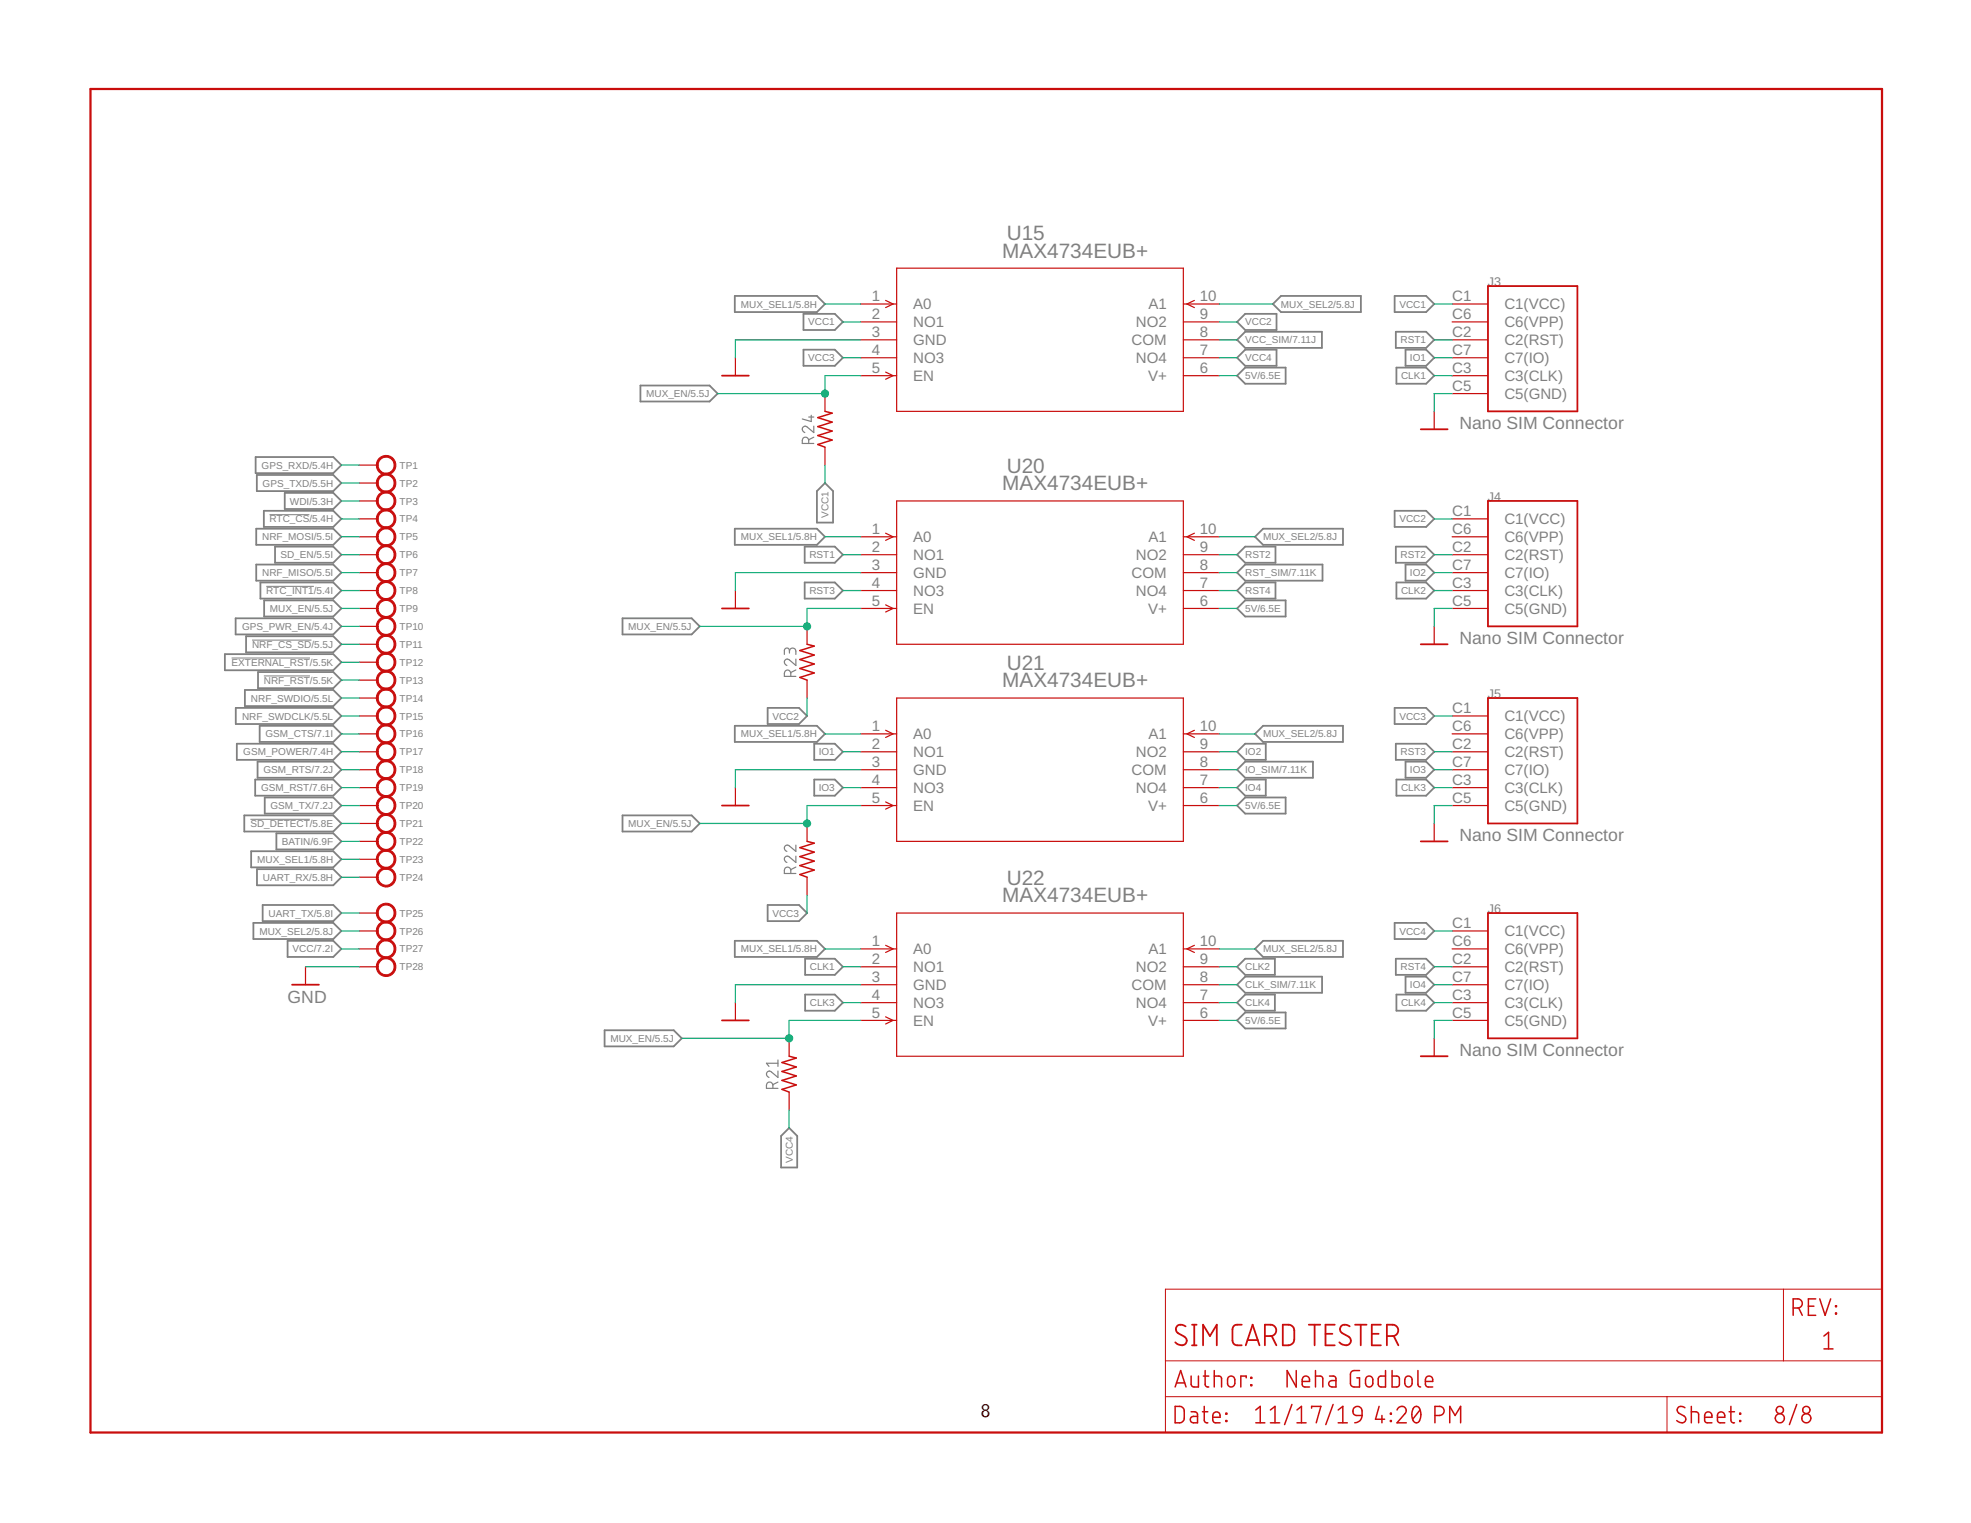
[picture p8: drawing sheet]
<svg xmlns="http://www.w3.org/2000/svg" width="279mm" height="216mm" viewBox="0 0 279 216" stroke-linecap="round" stroke-linejoin="round" font-family="sans-serif">
<g fill="none" stroke="#808080" stroke-width=".17">
<path d="M114.6 59.1h.8M115 58.9v.9l-1.3-.4M114.6 62.9v-.5a.46 .46 0 0 0-.4-.4 .46 .46 0 0 0-.5 .4v.5h1.7M115.4 60.4v.9l-1-.7a.44 .44 0 0 0-.7 .1 .44 .44 0 0 0 .4 .6M115.4 62l-.8 .3M111.9 92.3a.46 .46 0 0 1 .5-.4 .46 .46 0 0 1 .4 .4v.5M111.9 92.6v-.4a.36 .36 0 0 0-.4-.3 .36 .36 0 0 0-.3 .3v.6M112.1 95.9v-.5a.46 .46 0 0 0-.5-.4 .46 .46 0 0 0-.4 .4v.5h1.6M112.8 93.4v.9l-.9-.7a.45 .45 0 0 0-.7 .1 .45 .45 0 0 0 .3 .6M112.8 95l-.7 .3M112.8 119.8v.9l-.9-.8a.44 .44 0 0 0-.7 .2 .44 .44 0 0 0 .3 .6M112.1 123.8v-.4a.46 .46 0 0 0-.5-.5 .46 .46 0 0 0-.4 .5v.4h1.6"/>
<path d="M112.8 121.4v.9l-.9-.8a.44 .44 0 0 0-.7 .1 .44 .44 0 0 0 .3 .7M112.8 122.9l-.7 .4M109.6 154.3v-.5a.46 .46 0 0 0-.5-.4 .46 .46 0 0 0-.5 .4v.5h1.7M110.3 151.8v.9l-.9-.7a.44 .44 0 0 0-.7 .1 .44 .44 0 0 0 .3 .6M110.3 153.4l-.7 .4M110.3 150.3v.9M110.3 150.7h-1.7l.4 .5"/>
</g>
<g fill="none" stroke="#808080" stroke-width=".25">
<path d="M90.8 54.7h9.8l1.1 1.1-1.1 1.1h-9.8zM104.2 42h11.6l1.1 1.1-1.1 1.1h-11.6zM113.9 49.6h4.4l1.2 1.1-1.2 1.2h-4.4zM113.9 44.5h4.4l1.2 1.1-1.2 1.2h-4.4zM175.4 50.7l1.1-1.1h4.5v2.3h-4.5zM175.4 45.6l1.1-1.1h4.5v2.3h-4.5zM175.4 48.2l1.1-1.2h10.9v2.3h-10.9zM175.4 53.3l1.1-1.2h5.7v2.3h-5.7zM180.4 43.1l1.2-1.1h11.3v2.2h-11.3zM197.7 42h4.5l1.1 1.1-1.1 1.1h-4.5zM197.9 47h4.3l1.1 1.2-1.1 1.1h-4.3zM198 52.1h4.2l1.1 1.2-1.1 1.1h-4.2z"/>
<path d="M199.2 49.6h3l1.1 1.1-1.1 1.2h-3zM36.2 64.8h11l1.2 1.1-1.2 1.2h-11zM36.3 75h10.9l1.2 1.1-1.2 1.1h-10.9zM36.4 67.3h10.8l1.2 1.2-1.2 1.1h-10.8zM37.4 72.4h9.8l1.2 1.2-1.2 1.1h-9.8zM39 77.5h8.2l1.2 1.1-1.2 1.2h-8.2zM40.4 69.9h6.8l1.2 1.1-1.2 1.2h-6.8zM104.2 75h11.6l1.1 1.1-1.1 1.1h-11.6zM114.1 77.5h4.2l1.2 1.1-1.2 1.2h-4.2zM116.9 68.5l1.2 1.1v4.5h-2.3v-4.5zM175.4 78.6l1.1-1.1h4.3v2.3h-4.3zM177.9 76.1l1.1-1.1h11.4v2.2h-11.4z"/>
<path d="M197.7 72.4h4.5l1.1 1.2-1.1 1.1h-4.5zM197.9 77.5h4.3l1.1 1.1-1.1 1.2h-4.3zM31.9 92.7h15.3l1.2 1.2-1.2 1.1h-15.3zM33.4 87.7h13.8l1.2 1.1-1.2 1.1h-13.8zM34.7 97.8h12.5l1.2 1.2-1.2 1.1h-12.5zM34.9 90.2h12.3l1.2 1.1-1.2 1.2h-12.3zM36.3 80h10.9l1.2 1.2-1.2 1.1h-10.9zM36.6 95.3h10.6l1.2 1.1-1.2 1.2h-10.6zM36.9 82.6h10.3l1.2 1.1-1.2 1.2h-10.3zM37.4 85.1h9.8l1.2 1.2-1.2 1.1h-9.8zM88.2 87.7h9.8l1.2 1.1-1.2 1.1h-9.8zM114.1 82.6h4.2l1.2 1.1-1.2 1.2h-4.2z"/>
<path d="M175.4 83.7l1.1-1.1h4.3v2.3h-4.3zM175.4 81.2l1.1-1.2h11v2.3h-11zM175.4 86.3l1.1-1.2h5.7v2.3h-5.7zM198 82.6h4.2l1.1 1.1-1.1 1.2h-4.2zM199.2 80h3l1.1 1.2-1.1 1.1h-3zM33.4 100.4h13.8l1.2 1.1-1.2 1.1h-13.8zM33.6 105.4h13.6l1.2 1.2-1.2 1.1h-13.6zM34.6 115.6h12.6l1.2 1.1-1.2 1.2h-12.6zM36.2 110.5h11l1.2 1.2-1.2 1.1h-11zM36.5 108h10.7l1.2 1.1-1.2 1.2h-10.7zM36.8 102.9h10.4l1.2 1.1-1.2 1.2h-10.4zM37.5 113.1h9.7l1.2 1.1-1.2 1.1h-9.7z"/>
<path d="M39.2 118.1h8l1.2 1.2-1.2 1.1h-8zM88.2 115.6h9.8l1.2 1.1-1.2 1.2h-9.8zM104.2 102.9h11.6l1.1 1.1-1.1 1.2h-11.6zM108.8 100.4h4.5l1.1 1.1-1.1 1.1h-4.5zM115.4 105.4h2.9l1.2 1.2-1.2 1.1h-2.9zM115.4 110.5h2.9l1.2 1.2-1.2 1.1h-2.9zM175.4 111.7l1.1-1.2h2.9v2.3h-2.9zM175.4 106.6l1.1-1.2h2.9v2.3h-2.9zM175.4 109.1l1.1-1.1h9.6v2.3h-9.6zM175.4 114.2l1.1-1.1h5.7v2.2h-5.7zM177.9 104l1.1-1.1h11.4v2.3h-11.4zM197.7 100.4h4.5l1.1 1.1-1.1 1.1h-4.5z"/>
<path d="M197.9 105.4h4.3l1.1 1.2-1.1 1.1h-4.3zM198 110.5h4.2l1.1 1.2-1.1 1.1h-4.2zM199.2 108h3l1.1 1.1-1.1 1.2h-3zM35.6 120.7h11.6l1.2 1.1-1.2 1.2h-11.6zM35.9 130.8h11.3l1.2 1.2-1.2 1.1h-11.3zM36.4 123.2h10.8l1.2 1.2-1.2 1.1h-10.8zM37.2 128.3h10l1.2 1.1-1.2 1.2h-10zM40.8 133.4h6.4l1.2 1.1-1.2 1.2h-6.4zM104.2 133.4h11.6l1.1 1.1-1.1 1.2h-11.6zM108.8 128.3h4.5l1.1 1.1-1.1 1.2h-4.5zM114.1 135.9h4.2l1.2 1.2-1.2 1.1h-4.2zM175.4 137.1l1.1-1.2h4.2v2.3h-4.2z"/>
<path d="M175.4 139.6l1.1-1.1h10.9v2.2h-10.9zM177.9 134.5l1.1-1.1h11.4v2.3h-11.4zM197.7 130.8h4.5l1.1 1.2-1.1 1.1h-4.5zM197.9 135.9h4.3l1.1 1.2-1.1 1.1h-4.3zM199.2 138.5h3l1.1 1.1-1.1 1.1h-3zM85.7 146h9.8l1.1 1.2-1.1 1.1h-9.8zM111.9 159.9l1.1 1.1v4.5h-2.3v-4.5zM114.1 141h4.2l1.2 1.1-1.2 1.2h-4.2zM175.4 142.1l1.1-1.1h4.2v2.3h-4.2zM175.4 144.7l1.1-1.2h5.7v2.3h-5.7zM198 141h4.2l1.1 1.1-1.1 1.2h-4.2z"/>
</g>
<path d="M38.2 73h5.7M32.8 93.3h11.1M35.7 90.7h8.5M37.4 95.8h6.5M37.7 83.1h6.8M35.5 116.1h8.4" fill="none" stroke="#808080" stroke-width=".14"/>
<g fill="none" stroke="#c90d0c" stroke-width=".25">
<path d="M102.3 53.3h3.9M210.9 40.6h12.7v17.7h-12.7zM201.4 60.9h3.8M210.9 71h12.7v17.8h-12.7zM102.3 86.3h3.9M201.4 91.3h3.8M210.9 99h12.7v17.7h-12.7zM102.3 114.2h3.9M201.4 119.3h3.8M41.4 139.6h3.8M210.9 129.4h12.7v17.8h-12.7zM102.3 144.7h3.9"/>
<path d="M201.4 149.7h3.8M168.1 188a.76 .76 0 0 0-1-.2 .76 .76 0 0 0-.4 .9l.3 .3 .9 .5a.66 .66 0 0 1 .2 .9 .66 .66 0 0 1-.8 .3l-.7-.4M169 190.7h.6M169 187.8h.6M169.3 187.8v2.9M170.5 190.7v-2.9l1 1.6 1-1.6v2.9M176 187.8h-.6a.62 .62 0 0 0-.7 .6v1.7a.67 .67 0 0 0 .7 .6h.6M176.6 190.7l1-2.9 .9 2.9M176.8 190h1.5M179.3 189.4h.8a.8 .8 0 0 0 .8-.8 .8 .8 0 0 0-.8-.8h-.8v2.9M180.3 189.4l.6 1.3M181.8 187.8a1.43 1.43 0 0 1 1.4 .2l.3 .6v1.3a.87 .87 0 0 1-.9 .8h-.8z"/>
<path d="M185.5 187.8h1.7M186.4 187.8v2.9M187.9 189.1h1M189.2 187.8h-1.3v2.9h1.3M191.3 188a.76 .76 0 0 0-.9-.2 .76 .76 0 0 0-.4 .9l.3 .3 .9 .5a.66 .66 0 0 1 .2 .9 .66 .66 0 0 1-.8 .3l-.3-.1-.4-.3M192.1 187.8h1.6M192.9 187.8v2.9M194.5 189.1h.9M195.7 187.8h-1.2v2.9h1.2M196.6 189.4h.8a.8 .8 0 0 0 .8-.8 .8 .8 0 0 0-.8-.8h-.8v2.9M197.6 189.4l.6 1.3"/>
</g>
<g fill="none" stroke="#c90d0c" stroke-width=".17">
<path d="M127.1 38h40.6v20.3h-40.6zM104.2 50.7v2.6M116.9 55.8v2.5M122 45.6h5.1M122 50.7h5.1M122 53.3h5.1M122 48.2h5.1M122 43.1h5.1M125.5 42.6l1.1 .5-1.1 .5M125.5 52.7l1.1 .6-1.1 .5M167.7 45.6h5.1M167.7 50.7h5.1"/>
<path d="M167.7 53.3h5.1M167.7 48.2h5.1M167.7 43.1h5.1M169.3 42.6l-1 .5 1 .5M203.3 58.3v2.6M205.8 55.8h5.1M205.8 45.6h5.1M205.8 50.7h5.1M205.8 53.3h5.1M205.8 48.2h5.1M205.8 43.1h5.1M50.9 76.1h2.6"/>
<path d="M50.9 78.6h2.6M50.9 73.6h2.6M50.9 71h2.6M50.9 65.9h2.6M50.9 68.5h2.6M116.9 63.4v2.5M122 76.1h5.1M122 78.6h5.1M125.5 75.6l1.1 .5-1.1 .5M127.1 71h40.6v20.3h-40.6zM167.7 76.1h5.1M167.7 78.6h5.1"/>
<path d="M169.3 75.6l-1 .5 1 .5M205.8 76.1h5.1M205.8 78.6h5.1M205.8 73.6h5.1M50.9 86.3h2.6M50.9 81.2h2.6M50.9 83.7h2.6M50.9 91.3h2.6M50.9 99h2.6M50.9 88.8h2.6M50.9 93.9h2.6M50.9 96.4h2.6"/>
<path d="M104.2 83.7v2.6M114.4 88.8v2.5M114.4 96.4v2.6M122 86.3h5.1M122 81.2h5.1M122 83.7h5.1M125.5 85.7l1.1 .6-1.1 .5M127.1 99h40.6v20.3h-40.6zM167.7 86.3h5.1M167.7 81.2h5.1M167.7 83.7h5.1M203.3 88.8v2.5"/>
<path d="M205.8 86.3h5.1M205.8 81.2h5.1M205.8 83.7h5.1M50.9 114.2h2.6M50.9 104h2.6M50.9 109.1h2.6M50.9 111.7h2.6M50.9 106.6h2.6M50.9 101.5h2.6M50.9 119.3h2.6M50.9 116.7h2.6M104.2 111.7v2.5"/>
<path d="M114.4 116.7v2.6M122 114.2h5.1M122 104h5.1M122 109.1h5.1M122 111.7h5.1M122 106.6h5.1M125.5 103.5l1.1 .5-1.1 .5M125.5 113.7l1.1 .5-1.1 .5M167.7 114.2h5.1M167.7 104h5.1M167.7 109.1h5.1M167.7 111.7h5.1"/>
<path d="M167.7 106.6h5.1M169.3 103.5l-1 .5 1 .5M203.3 116.7v2.6M205.8 114.2h5.1M205.8 104h5.1M205.8 109.1h5.1M205.8 111.7h5.1M205.8 106.6h5.1M205.8 101.5h5.1M43.3 137.1v2.5M50.9 134.5h2.6M50.9 137.1h2.6"/>
<path d="M50.9 132h2.6M50.9 129.4h2.6M50.9 121.8h2.6M50.9 124.4h2.6M114.4 124.4v2.5M122 134.5h5.1M122 139.6h5.1M122 137.1h5.1M125.5 134l1.1 .5-1.1 .5M127.1 129.4h40.6v20.3h-40.6zM167.7 134.5h5.1M167.7 139.6h5.1"/>
<path d="M167.7 137.1h5.1M169.3 134l-1 .5 1 .5M205.8 134.5h5.1M205.8 139.6h5.1M205.8 137.1h5.1M205.8 132h5.1M104.2 142.1v2.6M111.9 147.2v2.5M111.9 154.8v2.6M122 144.7h5.1M122 142.1h5.1M125.5 144.1l1.1 .6-1.1 .5"/>
<path d="M167.7 144.7h5.1M167.7 142.1h5.1M203.3 147.2v2.5M205.8 144.7h5.1M205.8 142.1h5.1"/>
</g>
<g fill="none" stroke="#c90d0c" stroke-width=".21">
<path d="M116.9 58.3l1.1 .3-2.1 .6 2.1 .6-2.1 .7 2.1 .6-2.1 .6 2.1 .7-2.1 .6 1 .4M114.4 91.3l1 .3-2 .6 2 .7-2 .6 2 .6-2 .7 2 .6-2 .6 1 .4M114.4 119.3l1 .2-2 .7 2 .6-2 .6 2 .7-2 .6 2 .6-2 .7 1 .4M111.9 149.7l1 .3-2.1 .6 2.1 .7-2.1 .6 2.1 .6-2.1 .7 2.1 .6-2.1 .6 1.1 .4M166.6 199.4h.6a.67 .67 0 0 1 .7 .6v1a.67 .67 0 0 1-.7 .7h-.6zM166.6 196.6l.8-2.3 .7 2.3M166.8 196h1.1M168.8 195.1v1.1a.4 .4 0 0 0 .4 .4h.7v-1.5M170.6 195.1h.7M170.7 199.4v1.9a.39 .39 0 0 0 .5 .4M170.8 194.3v1.9a.39 .39 0 0 0 .5 .4M172.1 195.1h.7a.36 .36 0 0 1 .4 .4v1.1"/>
<path d="M172.1 194.3v2.3M174.1 195.2a.53 .53 0 0 1 .6-.1 .53 .53 0 0 1 .3 .5v.5a.52 .52 0 0 1-.5 .5 .52 .52 0 0 1-.5-.5zM176.7 195.3v-.2h-.8v1.5M177.3 195.3h.1v.1h-.1zM177.3 196.3h.1v.1h-.1zM178 199.9l.6-.5v2.3M180.1 199.9l.6-.5v2.3M183.1 199.1l-1 2.9M183.7 194.3v2.3l-1.2-2.3v2.3M183.9 199.9l.6-.5v2.3M184.6 195.8h1a.54 .54 0 0 0-.3-.7 .54 .54 0 0 0-.7 .5v.6a.36 .36 0 0 0 .4 .4h.6M185.9 199.6v-.2h1.3l-.6 2.3"/>
<path d="M186.5 195.1h.6a.36 .36 0 0 1 .4 .4v1.1M186.5 194.3v2.3M188.5 195.1h.5a.36 .36 0 0 1 .4 .4v1.1h-.6a.46 .46 0 0 1-.5-.4 .46 .46 0 0 1 .5-.5h.6M189 199.1l-1.1 2.9M189.7 199.9l.7-.5v2.3M191.9 199.6a.66 .66 0 0 1 .7-.2 .66 .66 0 0 1 .5 .6v.7h-.8a.64 .64 0 0 1-.4-1.1zM192.7 194.3h-.8a.51 .51 0 0 0-.5 .5v1.3a.49 .49 0 0 0 .5 .5h.8v-1.3h-.4M193.7 195.2a.52 .52 0 0 1 .6-.1 .52 .52 0 0 1 .3 .5v.5a.52 .52 0 0 1-.5 .5 .52 .52 0 0 1-.5-.5v-.5zM195.5 199.4l-.5 1.8h1.3M196.4 194.3v2.3h-.6a.4 .4 0 0 1-.4-.4v-.7a.4 .4 0 0 1 .4-.4h.6M197.3 194.3v2.3h.7a.36 .36 0 0 0 .4-.4v-.7a.36 .36 0 0 0-.4-.4h-.7M198 199.9a.65 .65 0 0 1 1-.5 .65 .65 0 0 1 .2 1l-1.2 1.3h1.3"/>
<path d="M199.3 195.2a.52 .52 0 0 1 .5-.1 .52 .52 0 0 1 .4 .5v.5a.52 .52 0 0 1-.5 .5 .52 .52 0 0 1-.6-.5v-.5zM200.4 199.6a.53 .53 0 0 1 .6-.2 .53 .53 0 0 1 .3 .6 1.53 1.53 0 0 1-.4 1.7h-.3a1.62 1.62 0 0 1-.2-2.1zM201 194.3v1.9a.36 .36 0 0 0 .4 .4M201.3 199.9l-1 1.3M202.1 195.8h1a.54 .54 0 0 0-.4-.7 .54 .54 0 0 0-.6 .5v.6a.4 .4 0 0 0 .4 .4h.6M238.8 199.6a.6 .6 0 0 0-.7-.2 .6 .6 0 0 0-.3 .7l.2 .2 .7 .4a.54 .54 0 0 1 .2 .8 .54 .54 0 0 1-.7 .2l-.5-.3M239.8 199.4v2.3M245.4 199.4v1.9a.39 .39 0 0 0 .5 .4M254.2 185.4h.6a.65 .65 0 0 0 .7-.6 .65 .65 0 0 0-.7-.7h-.6v2.4M254.7 199.1l-1 2.9M255 185.4l.5 1.1M256.3 185.2h.8"/>
<path d="M257.4 184.1h-1.1v2.4h1.1M258 184.1l.7 2.4 .8-2.4M258.6 189.4l.6-.5v2.3M258.6 191.2h1.2M260.2 185.1h.1v.1h-.1zM260.2 186.1h.1v.2h-.1zM168.8 200.1h.6a.4 .4 0 0 1 .4 .4v1.2h-.6a.46 .46 0 0 1-.5-.5 .46 .46 0 0 1 .5-.4h.6M170.5 200.1h.7M171.9 200.9h1.1a.54 .54 0 0 0-.4-.7 .54 .54 0 0 0-.7 .5v.6a.4 .4 0 0 0 .4 .4h.7M173.8 200.3h.1v.2h-.1zM173.8 201.4h.1v.1h-.1zM178 201.7h1.3"/>
<path d="M180.1 201.7h1.3M183.9 201.7h1.2M189.7 201.7h1.3M193.1 200.7a1.01 1.01 0 0 1-1.1 1M195.9 200.7v1M197.1 201.4h.1v.1h-.1zM197.1 200.3h.1v.2h-.1zM203.4 200.7a1.16 1.16 0 0 0 1.2-.3 .65 .65 0 0 0-.5-1h-.7v2.3M205.5 201.7v-2.3l.8 1.3 .8-1.3v2.3M239.8 200.1h.6a.4 .4 0 0 1 .4 .4v1.2M241.6 200.9h1.1a.54 .54 0 0 0-.4-.7 .54 .54 0 0 0-.7 .5v.6a.36 .36 0 0 0 .4 .4h.7M243.5 200.9h1a.54 .54 0 0 0-.4-.7 .54 .54 0 0 0-.6 .5v.6a.36 .36 0 0 0 .3 .4h.7"/>
<path d="M245.1 200.1h.8M246.6 201.4h.1v.1h-.1zM246.6 200.3h.1v.2h-.1z"/>
<circle cx="252.3" cy="199.9" r=".52"/>
<circle cx="256.1" cy="199.9" r=".52"/>
<circle cx="252.3" cy="201" r=".65"/>
<circle cx="256.1" cy="201" r=".65"/>
</g>
<path d="M12.8 12.6h254v190.5h-254z" fill="none" stroke="#c90d0c" stroke-width=".32"/>
<path d="M165.2 182.8h101.6v20.3h-101.6zM165.2 198h101.6M165.2 192.9h101.6M236.3 198v5.1M252.8 182.8v10.1" fill="none" stroke="#c90d0c" stroke-width=".14"/>
<g fill="#c90d0c" stroke="#c90d0c" stroke-width=".14">
<path d="M53.7 65a1.4 1.4 0 0 1 2.2 .2 1.4 1.4 0 0 1-.8 2.1 1.4 1.4 0 0 1-1.8-1.4h.3a1.14 1.14 0 0 1 1.6-1 1.14 1.14 0 0 1 .3 1.9 1.14 1.14 0 0 1-1.9-.6v-.3h-.3l.1-.3z" fill-rule="evenodd"/>
<path d="M53.7 67.5a1.4 1.4 0 0 1 2.2 .3 1.4 1.4 0 0 1-.8 2 1.4 1.4 0 0 1-1.8-1.3h.3a1.14 1.14 0 0 1 1.6-1.1 1.14 1.14 0 0 1 .3 1.9 1.14 1.14 0 0 1-1.9-.5v-.3h-.3l.1-.4z" fill-rule="evenodd"/>
<path d="M53.7 70.1a1.4 1.4 0 0 1 2.2 .2 1.4 1.4 0 0 1-.8 2.1 1.4 1.4 0 0 1-1.8-1.4h.3a1.14 1.14 0 0 1 1.6-1 1.14 1.14 0 0 1 .3 1.9 1.14 1.14 0 0 1-1.9-.6v-.3h-.3l.1-.3z" fill-rule="evenodd"/>
<path d="M53.7 72.6a1.4 1.4 0 0 1 2.2 .2 1.4 1.4 0 0 1-.8 2.1 1.4 1.4 0 0 1-1.8-1.3h.3a1.14 1.14 0 0 1 1.6-1.1 1.14 1.14 0 0 1 .3 1.9 1.14 1.14 0 0 1-1.9-.5v-.3h-.3l.1-.4z" fill-rule="evenodd"/>
<path d="M53.7 75.1a1.4 1.4 0 0 1 2.2 .3 1.4 1.4 0 0 1-.8 2 1.4 1.4 0 0 1-1.8-1.3h.3a1.14 1.14 0 0 1 1.6-1.1 1.14 1.14 0 0 1 .3 1.9 1.14 1.14 0 0 1-1.9-.5v-.3h-.3l.2-.7z" fill-rule="evenodd"/>
<path d="M53.7 77.7a1.4 1.4 0 0 1 2.2 .2 1.4 1.4 0 0 1-.8 2.1 1.4 1.4 0 0 1-1.8-1.4h.3a1.14 1.14 0 0 1 1.6-1 1.14 1.14 0 0 1 .3 1.9 1.14 1.14 0 0 1-1.9-.6v-.3h-.3l.2-.6z" fill-rule="evenodd"/>
<path d="M53.7 80.2a1.4 1.4 0 0 1 2.2 .3 1.4 1.4 0 0 1-.8 2 1.4 1.4 0 0 1-1.8-1.3h.3a1.14 1.14 0 0 1 1.6-1.1 1.14 1.14 0 0 1 .3 1.9 1.14 1.14 0 0 1-1.9-.5v-.3h-.3l.2-.7z" fill-rule="evenodd"/>
<path d="M53.7 82.8a1.39 1.39 0 0 1 2.2 .2 1.39 1.39 0 0 1-.8 2.1 1.39 1.39 0 0 1-1.8-1.4h.3a1.14 1.14 0 0 1 1.6-1 1.14 1.14 0 0 1 .3 1.9 1.14 1.14 0 0 1-1.9-.6v-.3h-.3l.2-.7z" fill-rule="evenodd"/>
<path d="M53.7 85.3a1.39 1.39 0 0 1 2.2 .2 1.39 1.39 0 0 1-.8 2.1 1.39 1.39 0 0 1-1.8-1.3h.3a1.14 1.14 0 0 1 1.6-1.1 1.14 1.14 0 0 1 .3 1.9 1.14 1.14 0 0 1-1.9-.5v-.3h-.3l.2-.7z" fill-rule="evenodd"/>
<path d="M53.7 87.8a1.39 1.39 0 0 1 2.2 .3 1.39 1.39 0 0 1-.8 2 1.39 1.39 0 0 1-1.8-1.3h.3a1.14 1.14 0 0 1 1.6-1.1 1.14 1.14 0 0 1 .3 1.9 1.14 1.14 0 0 1-1.9-.5v-.3h-.3l.2-.7z" fill-rule="evenodd"/>
<path d="M53.7 90.4a1.39 1.39 0 0 1 2.2 .2 1.39 1.39 0 0 1-.8 2.1 1.39 1.39 0 0 1-1.8-1.4h.3a1.14 1.14 0 0 1 1.6-1 1.14 1.14 0 0 1 .3 1.9 1.14 1.14 0 0 1-1.9-.6v-.3h-.3l.2-.6z" fill-rule="evenodd"/>
<path d="M53.7 92.9a1.39 1.39 0 0 1 2.2 .3 1.39 1.39 0 0 1-.8 2 1.39 1.39 0 0 1-1.8-1.3h.3a1.14 1.14 0 0 1 1.6-1.1 1.14 1.14 0 0 1 .3 1.9 1.14 1.14 0 0 1-1.9-.6v-.2h-.3l.2-.7z" fill-rule="evenodd"/>
<path d="M53.7 95.5a1.39 1.39 0 0 1 2.2 .2 1.39 1.39 0 0 1-.8 2.1 1.39 1.39 0 0 1-1.8-1.4h.3a1.14 1.14 0 0 1 1.6-1.1 1.14 1.14 0 0 1 .3 1.9 1.14 1.14 0 0 1-1.9-.5v-.3h-.3l.2-.7z" fill-rule="evenodd"/>
<path d="M53.7 98a1.39 1.39 0 0 1 2.2 .2 1.39 1.39 0 0 1-.8 2.1 1.39 1.39 0 0 1-1.8-1.3h.3a1.14 1.14 0 0 1 1.6-1.1 1.14 1.14 0 0 1 .3 1.9 1.14 1.14 0 0 1-1.9-.6v-.2h-.3l.2-.7z" fill-rule="evenodd"/>
<path d="M53.7 100.5a1.39 1.39 0 0 1 2.2 .3 1.39 1.39 0 0 1-.8 2 1.39 1.39 0 0 1-1.8-1.3h.3a1.14 1.14 0 0 1 1.6-1.1 1.14 1.14 0 0 1 .3 1.9 1.14 1.14 0 0 1-1.9-.5v-.3h-.3l.2-.7z" fill-rule="evenodd"/>
<path d="M53.7 103.1a1.39 1.39 0 0 1 2.2 .2 1.39 1.39 0 0 1-.8 2.1 1.39 1.39 0 0 1-1.8-1.4h.3a1.14 1.14 0 0 1 1.6-1 1.14 1.14 0 0 1 .3 1.9 1.14 1.14 0 0 1-1.9-.6v-.3h-.3l.2-.6z" fill-rule="evenodd"/>
<path d="M53.7 105.6a1.39 1.39 0 0 1 2.2 .3 1.39 1.39 0 0 1-.8 2 1.39 1.39 0 0 1-1.8-1.3h.3a1.14 1.14 0 0 1 1.6-1.1 1.14 1.14 0 0 1 .3 1.9 1.14 1.14 0 0 1-1.9-.6v-.2h-.3l.2-.7z" fill-rule="evenodd"/>
<path d="M53.7 108.2a1.39 1.39 0 0 1 2.2 .2 1.39 1.39 0 0 1-.8 2.1 1.39 1.39 0 0 1-1.8-1.4h.3a1.14 1.14 0 0 1 1.6-1.1 1.14 1.14 0 0 1 .3 1.9 1.14 1.14 0 0 1-1.9-.5v-.3h-.3l.1-.3z" fill-rule="evenodd"/>
<path d="M53.7 110.7a1.39 1.39 0 0 1 2.2 .2 1.39 1.39 0 0 1-.8 2.1 1.39 1.39 0 0 1-1.8-1.3h.3a1.14 1.14 0 0 1 1.6-1.1 1.14 1.14 0 0 1 .3 1.9 1.14 1.14 0 0 1-1.9-.6v-.2h-.3l.1-.4z" fill-rule="evenodd"/>
<path d="M53.7 113.2a1.39 1.39 0 0 1 2.2 .3 1.39 1.39 0 0 1-.8 2 1.39 1.39 0 0 1-1.8-1.3h.3a1.14 1.14 0 0 1 1.6-1.1 1.14 1.14 0 0 1 .3 1.9 1.14 1.14 0 0 1-1.9-.5v-.3h-.3l.1-.4z" fill-rule="evenodd"/>
<path d="M53.7 115.8a1.39 1.39 0 0 1 2.2 .2 1.39 1.39 0 0 1-.8 2.1 1.39 1.39 0 0 1-1.8-1.4h.3a1.14 1.14 0 0 1 1.6-1 1.14 1.14 0 0 1 .3 1.9 1.14 1.14 0 0 1-1.9-.6v-.3h-.3l.1-.3z" fill-rule="evenodd"/>
<path d="M53.7 118.3a1.39 1.39 0 0 1 2.2 .3 1.39 1.39 0 0 1-.8 2 1.39 1.39 0 0 1-1.8-1.3h.3a1.14 1.14 0 0 1 1.6-1.1 1.14 1.14 0 0 1 .3 1.9 1.14 1.14 0 0 1-1.9-.6v-.2h-.3l.1-.4z" fill-rule="evenodd"/>
<path d="M53.7 120.9a1.39 1.39 0 0 1 2.2 .2 1.39 1.39 0 0 1-.8 2.1 1.39 1.39 0 0 1-1.8-1.4h.3a1.14 1.14 0 0 1 1.6-1.1 1.14 1.14 0 0 1 .3 1.9 1.14 1.14 0 0 1-1.9-.5v-.3h-.3l.1-.3z" fill-rule="evenodd"/>
<path d="M53.7 123.4a1.39 1.39 0 0 1 2.2 .2 1.39 1.39 0 0 1-.8 2.1 1.39 1.39 0 0 1-1.8-1.3h.3a1.14 1.14 0 0 1 1.6-1.1 1.14 1.14 0 0 1 .3 1.9 1.14 1.14 0 0 1-1.9-.6v-.2h-.3l.1-.4z" fill-rule="evenodd"/>
<path d="M53.7 128.5a1.4 1.4 0 0 1 2.2 .2 1.4 1.4 0 0 1-.8 2.1 1.4 1.4 0 0 1-1.8-1.4h.3a1.14 1.14 0 0 1 1.6-1 1.14 1.14 0 0 1 .3 1.9 1.14 1.14 0 0 1-1.9-.6v-.3h-.3l.1-.3z" fill-rule="evenodd"/>
<path d="M53.7 131a1.4 1.4 0 0 1 2.2 .2 1.4 1.4 0 0 1-.8 2.1 1.4 1.4 0 0 1-1.8-1.3h.3a1.14 1.14 0 0 1 1.6-1.1 1.14 1.14 0 0 1 .3 1.9 1.14 1.14 0 0 1-1.9-.6v-.2h-.3l.1-.4z" fill-rule="evenodd"/>
<path d="M53.7 136.1a1.4 1.4 0 0 1 2.2 .2 1.4 1.4 0 0 1-.8 2.1 1.4 1.4 0 0 1-1.8-1.3h.3a1.14 1.14 0 0 1 1.6-1.1 1.14 1.14 0 0 1 .3 1.9 1.14 1.14 0 0 1-1.9-.6v-.2h-.3l.1-.4z" fill-rule="evenodd"/>
<path d="M53.7 133.5a1.4 1.4 0 0 1 2.2 .3 1.4 1.4 0 0 1-.8 2 1.4 1.4 0 0 1-1.8-1.3h.3a1.14 1.14 0 0 1 1.6-1.1 1.14 1.14 0 0 1 .3 1.9 1.14 1.14 0 0 1-1.9-.5v-.3h-.3l.1-.3z" fill-rule="evenodd"/>
</g>
<g fill="none" stroke="#0dab76" stroke-width=".17">
<path d="M116.9 43.1h5.1M119.5 50.7h2.5M119.5 45.6h2.5M122 53.3h-5.1v2.5h-15.2M122 48.2h-17.8v2.5M172.8 50.7h2.6M172.8 43.1h7.6M172.8 45.6h2.6M172.8 48.2h2.6M172.8 53.3h2.6M203.3 50.7h2.5M203.3 43.1h2.5"/>
<path d="M203.3 48.2h2.5M203.3 53.3h2.5M205.8 55.8h-2.5v2.5M48.4 78.6h2.5M48.4 73.6h2.5M48.4 76.1h2.5M48.4 65.9h2.5M48.4 68.5h2.5M48.4 71h2.5M116.9 65.9v2.6M116.9 76.1h5.1M119.5 78.6h2.5"/>
<path d="M172.8 78.6h2.6M172.8 76.1h5.1M203.3 78.6h2.5M203.3 73.6h2.5M48.4 83.7h2.5M48.4 81.2h2.5M48.4 86.3h2.5M48.4 88.8h2.5M48.4 91.3h2.5M48.4 93.9h2.5M48.4 96.4h2.5M48.4 99h2.5"/>
<path d="M114.4 99v2.5M119.5 83.7h2.5M122 86.3h-7.6v2.5h-15.2M122 81.2h-17.8v2.5M172.8 83.7h2.6M172.8 81.2h2.6M172.8 86.3h2.6M203.3 83.7h2.5M203.3 81.2h2.5M205.8 86.3h-2.5v2.5M48.4 111.7h2.5M48.4 106.6h2.5"/>
<path d="M48.4 101.5h2.5M48.4 109.1h2.5M48.4 114.2h2.5M48.4 104h2.5M48.4 116.7h2.5M48.4 119.3h2.5M116.9 104h5.1M119.5 111.7h2.5M119.5 106.6h2.5M122 114.2h-7.6v2.5h-15.2M122 109.1h-17.8v2.6M172.8 111.7h2.6"/>
<path d="M172.8 106.6h2.6M172.8 109.1h2.6M172.8 114.2h2.6M172.8 104h5.1M203.3 111.7h2.5M203.3 106.6h2.5M203.3 101.5h2.5M203.3 109.1h2.5M205.8 114.2h-2.5v2.5M43.3 137.1h7.6M48.4 132h2.5M48.4 134.5h2.5"/>
<path d="M48.4 121.8h2.5M48.4 124.4h2.5M48.4 129.4h2.5M114.4 126.9v2.5M116.9 134.5h5.1M119.5 137.1h2.5M122 139.6h-17.8v2.5M172.8 137.1h2.6M172.8 139.6h2.6M172.8 134.5h5.1M203.3 132h2.5M203.3 137.1h2.5"/>
<path d="M203.3 139.6h2.5M111.9 157.4v2.5M119.5 142.1h2.5M122 144.7h-10.1v2.5h-15.3M172.8 142.1h2.6M172.8 144.7h2.6M203.3 142.1h2.5M205.8 144.7h-2.5v2.5"/>
</g>
<g fill="#0dab76" stroke="#0dab76" stroke-width=".14">
<circle cx="116.9" cy="55.8" r=".51"/>
<circle cx="114.4" cy="88.8" r=".51"/>
<circle cx="114.4" cy="116.7" r=".51"/>
<circle cx="111.9" cy="147.2" r=".51"/>
</g>
<g font-size="2.9" fill="#808080">
<text x="142.7" y="34">U15</text>
<text x="142.1" y="36.5">MAX4734EUB+</text>
<text x="142.1" y="69.5">MAX4734EUB+</text>
<text x="142.7" y="67">U20</text>
<text x="142.7" y="94.9">U21</text>
<text x="142.1" y="97.5">MAX4734EUB+</text>
<text x="142.7" y="125.4">U22</text>
<text x="142.1" y="127.9">MAX4734EUB+</text>
</g>
<text font-size="2.7" x="139" y="200.9">8</text>
<g font-size="2.5" fill="#808080">
<text x="206.9" y="60.9">Nano SIM Connector</text>
<text x="206.9" y="91.3">Nano SIM Connector</text>
<text x="206.9" y="119.3">Nano SIM Connector</text>
<text x="40.8" y="142.1">GND</text>
<text x="206.9" y="149.7">Nano SIM Connector</text>
</g>
<g font-size="2.1" fill="#808080">
<text x="123.6" y="42.7">1</text>
<text x="123.6" y="45.3">2</text>
<text x="123.6" y="47.8">3</text>
<text x="129.4" y="43.8">A0</text>
<text x="129.4" y="46.4">NO1</text>
<text x="161" y="46.4">NO2</text>
<text x="162.8" y="43.8">A1</text>
<text x="170.1" y="47.8">8</text>
<text x="170.1" y="45.3">9</text>
<text x="170.1" y="42.7">10</text>
<text x="205.8" y="45.3">C6</text>
<text x="205.8" y="47.8">C2</text>
<text x="205.8" y="42.7">C1</text>
<text x="213.3" y="46.4">C6(VPP)</text>
<text x="213.3" y="43.8">C1(VCC)</text>
<text x="123.6" y="50.4">4</text>
<text x="123.6" y="52.9">5</text>
<text x="129.4" y="48.9">GND</text>
<text x="129.4" y="51.5">NO3</text>
<text x="160.4" y="48.9">COM</text>
<text x="161" y="51.5">NO4</text>
<text x="170.1" y="52.9">6</text>
<text x="170.1" y="50.4">7</text>
<text x="205.8" y="50.4">C7</text>
<text x="205.8" y="52.9">C3</text>
<text x="213.3" y="51.5">C7(IO)</text>
<text x="213.3" y="48.9">C2(RST)</text>
<text x="129.4" y="54">EN</text>
<text x="162.7" y="54">V+</text>
<text x="205.8" y="55.4">C5</text>
<text x="213.3" y="56.5">C5(GND)</text>
<text x="213.3" y="54">C3(CLK)</text>
<text x="123.6" y="75.7">1</text>
<text x="129.4" y="76.9">A0</text>
<text x="162.8" y="76.9">A1</text>
<text x="170.1" y="75.7">10</text>
<text x="205.8" y="75.7">C6</text>
<text x="205.8" y="73.2">C1</text>
<text x="213.3" y="76.9">C6(VPP)</text>
<text x="213.3" y="74.3">C1(VCC)</text>
<text x="123.6" y="78.3">2</text>
<text x="123.6" y="80.8">3</text>
<text x="123.6" y="83.4">4</text>
<text x="129.4" y="79.4">NO1</text>
<text x="129.4" y="81.9">GND</text>
<text x="160.4" y="81.9">COM</text>
<text x="161" y="79.4">NO2</text>
<text x="170.1" y="83.4">7</text>
<text x="170.1" y="80.8">8</text>
<text x="170.1" y="78.3">9</text>
<text x="205.8" y="80.8">C7</text>
<text x="205.8" y="83.4">C3</text>
<text x="205.8" y="78.3">C2</text>
<text x="213.3" y="81.9">C7(IO)</text>
<text x="213.3" y="79.4">C2(RST)</text>
<text x="123.6" y="85.9">5</text>
<text x="129.4" y="84.5">NO3</text>
<text x="129.4" y="87">EN</text>
<text x="161" y="84.5">NO4</text>
<text x="162.7" y="87">V+</text>
<text x="170.1" y="85.9">6</text>
<text x="205.8" y="85.9">C5</text>
<text x="213.3" y="87">C5(GND)</text>
<text x="213.3" y="84.5">C3(CLK)</text>
<text x="205.8" y="101.1">C1</text>
<text x="123.6" y="103.7">1</text>
<text x="123.6" y="106.2">2</text>
<text x="129.4" y="104.8">A0</text>
<text x="129.4" y="107.3">NO1</text>
<text x="161" y="107.3">NO2</text>
<text x="162.8" y="104.8">A1</text>
<text x="170.1" y="106.2">9</text>
<text x="170.1" y="103.7">10</text>
<text x="205.8" y="103.7">C6</text>
<text x="205.8" y="106.2">C2</text>
<text x="213.3" y="104.8">C6(VPP)</text>
<text x="213.3" y="107.3">C2(RST)</text>
<text x="213.3" y="102.3">C1(VCC)</text>
<text x="123.6" y="108.8">3</text>
<text x="123.6" y="111.3">4</text>
<text x="123.6" y="113.8">5</text>
<text x="129.4" y="109.9">GND</text>
<text x="129.4" y="112.4">NO3</text>
<text x="160.4" y="109.9">COM</text>
<text x="161" y="112.4">NO4</text>
<text x="170.1" y="113.8">6</text>
<text x="170.1" y="111.3">7</text>
<text x="170.1" y="108.8">8</text>
<text x="205.8" y="113.8">C5</text>
<text x="205.8" y="108.8">C7</text>
<text x="205.8" y="111.3">C3</text>
<text x="213.3" y="109.9">C7(IO)</text>
<text x="213.3" y="112.4">C3(CLK)</text>
<text x="129.4" y="115">EN</text>
<text x="162.7" y="115">V+</text>
<text x="213.3" y="115">C5(GND)</text>
<text x="205.8" y="131.6">C1</text>
<text x="123.6" y="134.2">1</text>
<text x="123.6" y="136.7">2</text>
<text x="129.4" y="135.3">A0</text>
<text x="129.4" y="137.8">NO1</text>
<text x="161" y="137.8">NO2</text>
<text x="162.8" y="135.3">A1</text>
<text x="170.1" y="136.7">9</text>
<text x="170.1" y="134.2">10</text>
<text x="205.8" y="134.2">C6</text>
<text x="205.8" y="136.7">C2</text>
<text x="213.3" y="135.3">C6(VPP)</text>
<text x="213.3" y="137.8">C2(RST)</text>
<text x="213.3" y="132.7">C1(VCC)</text>
<text x="123.6" y="139.2">3</text>
<text x="123.6" y="141.8">4</text>
<text x="129.4" y="140.3">GND</text>
<text x="129.4" y="142.9">NO3</text>
<text x="160.4" y="140.3">COM</text>
<text x="161" y="142.9">NO4</text>
<text x="170.1" y="141.8">7</text>
<text x="170.1" y="139.2">8</text>
<text x="205.8" y="139.2">C7</text>
<text x="205.8" y="141.8">C3</text>
<text x="213.3" y="140.3">C7(IO)</text>
<text x="213.3" y="142.9">C3(CLK)</text>
<text x="123.6" y="144.3">5</text>
<text x="129.4" y="145.4">EN</text>
<text x="162.7" y="145.4">V+</text>
<text x="170.1" y="144.3">6</text>
<text x="205.8" y="144.3">C5</text>
<text x="213.3" y="145.4">C5(GND)</text>
</g>
<g font-size="1.8" fill="#808080">
<text x="210.9" y="40.5">J3</text>
<text x="210.9" y="71">J4</text>
<text x="210.9" y="99">J5</text>
<text x="210.9" y="129.4">J6</text>
</g>
<g font-size="1.4" fill="#808080">
<text x="105" y="43.6">MUX_SEL1/5.8H</text>
<text x="114.6" y="46.1">VCC1</text>
<text x="176.5" y="46.1">VCC2</text>
<text x="181.6" y="43.6">MUX_SEL2/5.8J</text>
<text x="198.4" y="43.6">VCC1</text>
<text x="114.6" y="51.2">VCC3</text>
<text x="176.5" y="51.2">VCC4</text>
<text x="176.5" y="53.8">5V/6.5E</text>
<text x="176.5" y="48.7">VCC_SIM/7.11J</text>
<text x="198.5" y="48.7">RST1</text>
<text x="198.6" y="53.8">CLK1</text>
<text x="199.9" y="51.2">IO1</text>
<text x="91.6" y="56.3">MUX_EN/5.5J</text>
<text x="37.1" y="66.5">GPS_RXD/5.4H</text>
<text x="37.2" y="69">GPS_TXD/5.5H</text>
<text x="41.1" y="71.5">WDI/5.3H</text>
<text x="56.6" y="66.5">TP1</text>
<text x="56.6" y="69">TP2</text>
<text x="56.6" y="71.5">TP3</text>
<text x="37.2" y="76.6">NRF_MOSI/5.5I</text>
<text x="38.2" y="74.1">RTC_CS/5.4H</text>
<text x="56.6" y="74.1">TP4</text>
<text x="56.6" y="76.6">TP5</text>
<text x="105" y="76.6">MUX_SEL1/5.8H</text>
<text x="117.5" y="73.4" transform="rotate(-90 117.5 73.4)">VCC1</text>
<text x="179" y="76.6">MUX_SEL2/5.8J</text>
<text x="198.4" y="74.1">VCC2</text>
<text x="37.2" y="81.7">NRF_MISO/5.5I</text>
<text x="39.8" y="79.1">SD_EN/5.5I</text>
<text x="56.6" y="79.1">TP6</text>
<text x="56.6" y="81.7">TP7</text>
<text x="114.7" y="79.1">RST1</text>
<text x="176.5" y="79.1">RST2</text>
<text x="176.5" y="81.7">RST_SIM/7.11K</text>
<text x="198.5" y="79.1">RST2</text>
<text x="199.9" y="81.7">IO2</text>
<text x="34.3" y="89.3">GPS_PWR_EN/5.4J</text>
<text x="37.7" y="84.2">RTC_INT1/5.4I</text>
<text x="38.3" y="86.8">MUX_EN/5.5J</text>
<text x="56.6" y="84.2">TP8</text>
<text x="56.6" y="86.8">TP9</text>
<text x="56.6" y="89.3">TP10</text>
<text x="89.1" y="89.3">MUX_EN/5.5J</text>
<text x="114.7" y="84.2">RST3</text>
<text x="176.5" y="84.2">RST4</text>
<text x="176.5" y="86.8">5V/6.5E</text>
<text x="198.6" y="84.2">CLK2</text>
<text x="32.8" y="94.4">EXTERNAL_RST/5.5K</text>
<text x="35.7" y="91.8">NRF_CS_SD/5.5J</text>
<text x="56.6" y="91.8">TP11</text>
<text x="56.6" y="94.4">TP12</text>
<text x="35.6" y="99.5">NRF_SWDIO/5.5L</text>
<text x="37.4" y="96.9">NRF_RST/5.5K</text>
<text x="56.6" y="96.9">TP13</text>
<text x="56.6" y="99.5">TP14</text>
<text x="34.3" y="102">NRF_SWDCLK/5.5L</text>
<text x="34.5" y="107.1">GSM_POWER/7.4H</text>
<text x="37.6" y="104.5">GSM_CTS/7.1I</text>
<text x="56.6" y="102">TP15</text>
<text x="56.6" y="104.5">TP16</text>
<text x="56.6" y="107.1">TP17</text>
<text x="105" y="104.5">MUX_SEL1/5.8H</text>
<text x="109.5" y="102">VCC2</text>
<text x="116.1" y="107.1">IO1</text>
<text x="176.5" y="107.1">IO2</text>
<text x="179" y="104.5">MUX_SEL2/5.8J</text>
<text x="198.4" y="102">VCC3</text>
<text x="198.5" y="107.1">RST3</text>
<text x="37" y="112.2">GSM_RST/7.6H</text>
<text x="37.3" y="109.6">GSM_RTS/7.2J</text>
<text x="56.6" y="109.6">TP18</text>
<text x="56.6" y="112.2">TP19</text>
<text x="116.1" y="112.2">IO3</text>
<text x="176.5" y="112.2">IO4</text>
<text x="176.5" y="109.6">IO_SIM/7.11K</text>
<text x="198.6" y="112.2">CLK3</text>
<text x="199.9" y="109.6">IO3</text>
<text x="35.5" y="117.2">SD_DETECT/5.8E</text>
<text x="38.3" y="114.7">GSM_TX/7.2J</text>
<text x="39.9" y="119.8">BATIN/6.9F</text>
<text x="56.6" y="114.7">TP20</text>
<text x="56.6" y="117.2">TP21</text>
<text x="56.6" y="119.8">TP22</text>
<text x="89.1" y="117.2">MUX_EN/5.5J</text>
<text x="176.5" y="114.7">5V/6.5E</text>
<text x="36.4" y="122.3">MUX_SEL1/5.8H</text>
<text x="37.3" y="124.9">UART_RX/5.8H</text>
<text x="56.6" y="122.3">TP23</text>
<text x="56.6" y="124.9">TP24</text>
<text x="38.1" y="129.9">UART_TX/5.8I</text>
<text x="56.6" y="129.9">TP25</text>
<text x="109.5" y="129.9">VCC3</text>
<text x="36.8" y="132.5">MUX_SEL2/5.8J</text>
<text x="41.5" y="135">VCC/7.2I</text>
<text x="56.6" y="132.5">TP26</text>
<text x="56.6" y="137.6">TP28</text>
<text x="56.6" y="135">TP27</text>
<text x="105" y="135">MUX_SEL1/5.8H</text>
<text x="114.8" y="137.6">CLK1</text>
<text x="176.5" y="137.6">CLK2</text>
<text x="179" y="135">MUX_SEL2/5.8J</text>
<text x="198.4" y="132.5">VCC4</text>
<text x="198.5" y="137.6">RST4</text>
<text x="114.8" y="142.6">CLK3</text>
<text x="176.5" y="142.6">CLK4</text>
<text x="176.5" y="140.1">CLK_SIM/7.11K</text>
<text x="198.6" y="142.6">CLK4</text>
<text x="199.9" y="140.1">IO4</text>
<text x="86.5" y="147.7">MUX_EN/5.5J</text>
<text x="176.5" y="145.2">5V/6.5E</text>
<text x="112.4" y="164.8" transform="rotate(-90 112.4 164.8)">VCC4</text>
</g>
</svg>
